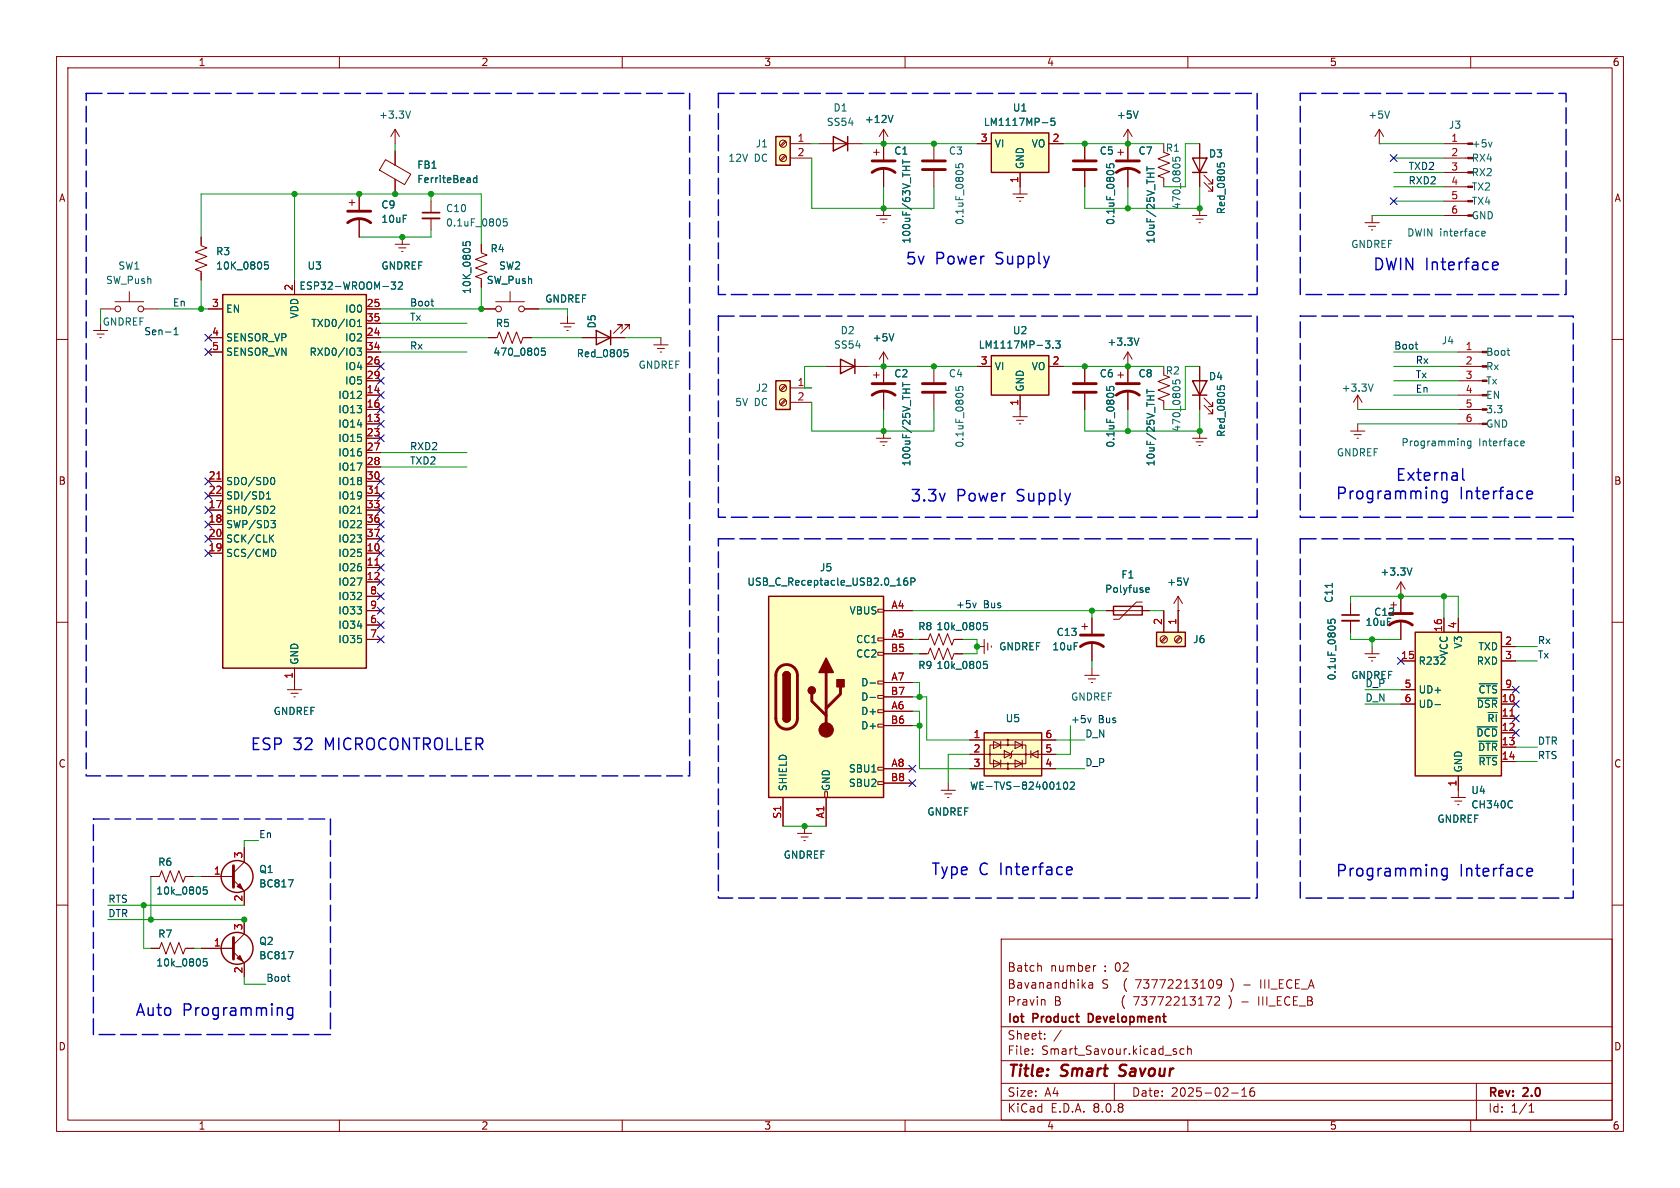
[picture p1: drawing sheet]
<svg xmlns="http://www.w3.org/2000/svg" width="297mm" height="210mm" viewBox="0 0 297 210" stroke-linecap="round" stroke-linejoin="round" font-family="sans-serif">
<g fill="none" stroke="#840000" stroke-width=".18">
<path d="M10 10h277v190h-277zM12 12h273v186h-273zM60 10v2M110 10v2M160 10v2M210 10v2M260 10v2M10 60h2M154.4 66.3h1M154.9 65.8v1M156.2 64.8v2.8M156.2 69.1v3.3"/>
<path d="M191.8 64.8v2.8M191.8 69.6v2.8M197.6 66.3h1M198.1 65.8v1M199.4 64.8v2.8M199.4 69.1v3.3M240 69.9l-.7 1.2M240 69.9v2.5M240 69.9l.8 1.2M285 60h2M10 110h2M162.6 113h1.5l.4-1 .7 2 .8-2 .8 2 .7-2 .8 2 .4-1h1.5"/>
<path d="M285 110h2M141 147.3h2.5M141.6 148h1.3M142.1 148.6h.3M142.2 146.1v1.2M10 160h2M177 166h108v32h-108zM183.9 170.7l.2 .2v.8M184.3 176.7h.2l.2 .2v.8M192.5 173.8h.6l.1 .9M193.2 174.1h-.5a.29 .29 0 0 0-.2 .3 .29 .29 0 0 0 .2 .3l.5-.1M193.7 170.7l-.2 .1"/>
<path d="M198.7 176.1a1.74 1.74 0 0 0 .1 2.2M200.4 176.2h1l-.7 1.5M214.5 173.5v.9M215 176.2l.5 .1 .1 .3-.9 1.1h.9M216 173.8l-.3 .3h-.3l-.3-.3 .1-.5 .5-.1 .2 .1a.99 .99 0 0 1-.4 1.4h-.3M217.2 176a1.72 1.72 0 0 1 0 2.3M219.5 177.1h1.2M222.5 176.2v1.5M222.9 173.2v1.5M223.2 176.2v1.5M285 160h2M60 198v2"/>
<path d="M110 198v2M160 198v2M177 194.5h108M177 191.5h108M177 187.5h108M177 181.5h108M182.5 186.3v.1M182.5 185.5v.1M184.7 183.6v.1M184.7 182.8v.1M187.6 182.1l-1.3 2M197 191.5v3"/>
<path d="M207.8 185.9l.2 .2-.2 .3M207.8 185.4l.2 .1M209.3 185.5l-.4-.1-.3 .3v.4l.1 .2h.6M210 184.9v1.5M210 185.5l.2-.1 .3 .1 .1 .9M210 198v2M217.7 193.2h1.2M219.5 193.8h.9M219.5 192.7l.5-.4v1.5M221.7 192.3a.59 .59 0 0 0-.7 .6v.6l.1 .2 .4 .1 .2-.1 .1-.5-.1-.3h-.5l-.2 .3M260 198v2M261 191.5v6.5"/>
<path d="M270.3 196.6h.9M270.3 195.5l.4-.4v1.5"/>
</g>
<path d="M197.8 190.1l.3 .1M198.1 188.4l-.1 .4v.2" fill="none" stroke="#840000" stroke-width=".4"/>
<path d="M192.8 179.2h-.4v1.5h.4" fill="none" stroke="#840000" stroke-width=".3"/>
<path d="M154.2 69.9a3.3 3.3 0 0 1 4 0M154.2 67.8h4M189.7 67.8h4.1M189.7 69.3h4.1M197.4 69.9a3.3 3.3 0 0 1 4 0M197.4 67.8h4" fill="none" stroke="#840000" stroke-width=".51"/>
<path d="M159.6 68.8h1.3M159.6 67.6v.7M159.6 68h1.3M160.2 68.8v.7M195.7 68.4v.6h.6l-.2-.1 .1-.5 .2-.1 .4 .1 .1 .2-.1 .4M202.8 68.8v.8M202.8 69.2h1.2M242.8 67.9l-.5 1.3M174.5 110.1h-.6l-.1 .6 .2-.2 .4 .1 .2 .2-.1 .4-.2 .1-.5-.1" fill="none" stroke="#006464" stroke-width=".18"/>
<path d="M204.5 111.8h5v2.5h-5z" fill="#ffffc2"/>
<path d="M210.8 27.9h2.6l-1.3 2.6zM210.8 30.5h2.6M204.5 111.8h5v2.5h-5z" fill="none" stroke="#840000" stroke-width=".25"/>
<g fill="none" stroke="#840000" stroke-width=".18">
<path d="M212.1 25.4v7.6M212.9 32.3l1.5 1.5v-.8v.8h-.8M212.9 31l1.5 1.5v-.7v.7h-.8M257.8 74.9h4.2M257.8 72.4h4.2M257.8 69.9h4.2M257.8 67.3h4.2M257.8 64.8h4.2M257.8 62.2h4.2M162.6 115.6h1.5l.4-1 .7 2 .8-2 .8 2 .7-2 .8 2 .4-1h1.5M205.7 108v3.8M206.1 112.5l-.9 .9"/>
<path d="M206.2 112.7l-.8 .8M208.3 108v3.8M208.6 112.5l-.8 .9M208.8 112.7l-.9 .8"/>
<circle cx="205.7" cy="113" r=".63"/>
<circle cx="208.3" cy="113" r=".63"/>
</g>
<g fill="#840000" stroke="#840000" stroke-width=".18">
<path d="M262 74.8h.9v.3h-.9z"/>
<path d="M262 72.3h.9v.2h-.9z"/>
<path d="M262 69.7h.9v.3h-.9z"/>
<path d="M262 67.2h.9v.2h-.9z"/>
<path d="M262 64.6h.9v.3h-.9z"/>
<path d="M262 62.1h.9v.3h-.9z"/>
</g>
<path d="M215.2 28.9v.6M215.7 29.3v-.3l.2-.2 .5 .1 .1 .4M258.7 78l.2 .1v.7M260 78v1l-.2 .2h-.3M260 78h-.3l-.3 .2 .2 .6h.4M266.4 62h.5M266.8 62.8h.1M268.9 78.4l.6-.1-.1-.3h-.4l-.1 .1v.7h.5M174.5 116.9h-.6l-.1 .6 .2-.1 .4 .1 .2 .1-.1 .5-.2 .1-.5-.1" fill="none" stroke="#006464" stroke-width=".18"/>
<path d="M175.3 62.9h10.1v7h-10.1z" fill="#ffffc2"/>
<path d="M175.3 62.9h10.1v7h-10.1zM210.8 67.3h2.6l-1.3 2.6zM210.8 69.9h2.6" fill="none" stroke="#840000" stroke-width=".25"/>
<g fill="none" stroke="#840000" stroke-width=".18">
<path d="M199.4 25.4h.1M199.4 22.9l-.8 1.2M199.4 22.9v2.5M199.4 22.9l.8 1.2M210.8 38.1h2.6M211.5 38.7h1.2M212 39.4h.2M212.1 36.8v1.3M172.7 64.8h2.6M180.3 69.9v2.5M185.4 64.8h2.6M210.8 77.5h2.6"/>
<path d="M211.5 78.1h1.2M212 78.7h.2M212.1 64.8v7.6M212.1 76.2v1.3M212.9 71.6l1.5 1.6v-.8v.8h-.8M212.9 70.4l1.5 1.5v-.8v.8h-.8"/>
</g>
<path d="M201.2 19.6l-.4 1.3M184.8 60.3h.8l-.4 .5M185.5 60.9v.5M186.1 61.4v.1M186.6 60.3h.8l-.4 .5 .4 .1v.5l-.2 .1-.6-.1M215.2 68.2v.6M215.7 68.7v-.3l.2-.2h.5l.1 .5" fill="none" stroke="#006464" stroke-width=".18"/>
<path d="M250.2 111.8h15.2v25.4h-15.2z" fill="#ffffc2"/>
<path d="M148.6 63.5l2.5 1.3-2.5 1.2zM151.1 63.5v2.5M250.2 111.8h15.2v25.4h-15.2z" fill="none" stroke="#840000" stroke-width=".25"/>
<g fill="none" stroke="#840000" stroke-width=".18">
<path d="M146 64.8h7.7M156.2 64.8h.1M156.2 62.2l-.8 1.3M156.2 62.2v2.6M156.2 62.2l.8 1.3M247.6 116.8h2.6M255.3 109.2v2.6M257.8 109.2v2.6M265.4 116.8h2.6M265.4 114.3h2.6M247.6 124.5h2.6M247.6 121.9h2.6"/>
<path d="M257.8 137.2v2.5M265.4 124.5h2.6M265.4 127h2.6M265.4 129.5h2.6M265.4 132.1h2.6M265.4 134.6h2.6M265.4 121.9h2.6"/>
</g>
<path d="M158 59l-.4 1.3M253.7 124.6h1M261.1 128.5h3.6M261.2 123.4h3.5M261.4 131h3.3M261.5 133.6h3.2M261.5 120.9h3.2M267.3 141.6l.1 .1M267.4 142.7l-.1 .1" fill="none" stroke="#006464" stroke-width=".18"/>
<path d="M266.9 126.6h.8" fill="none" stroke="#a90000" stroke-width=".18"/>
<path d="M137.2 67.3h2.5v5.1h-2.5z" fill="#ffffc2"/>
<path d="M147.3 24.1l2.6 1.3-2.6 1.3zM149.9 24.1v2.6M137.2 67.3h2.5v5.1h-2.5z" fill="none" stroke="#840000" stroke-width=".25"/>
<g fill="none" stroke="#840000" stroke-width=".18">
<path d="M144.8 25.4h7.6M165.1 25.4v2.8M165.1 30.2v2.8M179.1 34.3h2.5M179.7 34.9h1.3M180.2 35.6h.3M180.3 33v1.3M138.8 70.6l-.9 .9M138.8 68.1l-.9 .8M139 70.8l-.9 .8M139 68.2l-.9 .9M139.7 68.6h3.8"/>
<path d="M139.7 71.1h3.8M257.8 139.7v1.3M256.5 141h2.6M257.2 141.6h1.2M257.7 142.2h.2"/>
<circle cx="138.4" cy="71.1" r=".63"/>
<circle cx="138.4" cy="68.6" r=".63"/>
</g>
<path d="M163.1 30h4M163.1 28.4h4" fill="none" stroke="#840000" stroke-width=".51"/>
<path d="M169 29v.6l.6 .1-.1-.2v-.4l.2-.2 .4 .1 .2 .2-.2 .5" fill="none" stroke="#006464" stroke-width=".18"/>
<path d="M137.2 24.1h2.5v5.1h-2.5z" fill="#ffffc2"/>
<path d="M137.2 24.1h2.5v5.1h-2.5z" fill="none" stroke="#840000" stroke-width=".25"/>
<g fill="none" stroke="#840000" stroke-width=".18">
<path d="M138.8 27.4l-.9 .9M138.8 24.9l-.9 .8M139 27.6l-.9 .8M139 25.1l-.9 .8M139.7 25.4h3.8M139.7 27.9h3.8M154.4 26.9h1M154.9 26.4v1M154.9 38.1h2.6M155.6 38.7h1.2M156.1 39.4h.2M156.2 22.9v5.3"/>
<path d="M156.2 29.7v3.3M156.2 36.8v1.3M156.2 22.9l-.8 1.2M156.2 22.9l.8 1.2M205.7 26.9l1.1 .4-2.1 .8 2.1 .7-2.1 .8 2.1 .8-2.1 .7 1 .4v1.5"/>
<circle cx="138.4" cy="27.9" r=".63"/>
<circle cx="138.4" cy="25.4" r=".63"/>
</g>
<path d="M154.2 30.5a3.3 3.3 0 0 1 4 0M154.2 28.4h4" fill="none" stroke="#840000" stroke-width=".51"/>
<path d="M157.9 20.4l-.5 1.3M159.6 29.4h1.3M159.6 28.3v.7M159.6 28.6h1.3M160.2 29.4v.7M207.3 27.8v.6l.6 .1-.1-.2 .1-.4 .2-.1h.4l.1 .2-.1 .5" fill="none" stroke="#006464" stroke-width=".18"/>
<path d="M174 129.5h10.1v7.7h-10.1z" fill="#ffffc2"/>
<g fill="none" stroke="#840000" stroke-width=".18">
<path d="M171.4 135.9h15.3M171.4 130.8h15.3M171.4 133.4h3.6M175 131.7h6.4v3.3h-6.4zM175.6 134.4l1.3 .6-1.3 .6zM175.6 131.1l1.3 .6-1.3 .6zM176.9 131.1v1.2M176.9 134.4v1.2M177.5 132.7l1.3 .7-1.3 .6zM178.2 130.8v.9M178.2 135v.8M178.6 134h.1"/>
<path d="M179.1 132.7l-.3 .3v.7l-.2 .3M179.5 134.4l1.2 .6-1.2 .6zM179.5 131.1l1.2 .6-1.2 .6zM180.7 131.1v1.2M180.7 134.4v1.2M181.4 133.4h5.3M182.2 133.4l1.3-.7v1.3zM182.2 132.7v1.3"/>
<circle cx="175" cy="133.4" r=".13"/>
<circle cx="178.2" cy="130.8" r=".13"/>
<circle cx="178.2" cy="135" r=".13"/>
<circle cx="178.2" cy="135.9" r=".13"/>
<circle cx="178.2" cy="131.7" r=".13"/>
<circle cx="181.4" cy="133.4" r=".13"/>
</g>
<path d="M175 133.4h6.4z" fill="#840000" stroke="#840000" stroke-width=".18"/>
<path d="M174 129.5h10.1v7.7h-10.1z" fill="none" stroke="#840000" stroke-width=".25"/>
<path d="M186.8 139.5h.7M188.1 138.4l.2-.2a.68 .68 0 0 1 .5 .7 .68 .68 0 0 1-.5 .6l-.2-.1-.1-.4zM189.2 138.4l.5-.2 .2 .4-.7 .9h.7" fill="none" stroke="#006464" stroke-width=".18"/>
<path d="M175.3 23.5h10.1v7h-10.1z" fill="#ffffc2"/>
<path d="M175.3 23.5h10.1v7h-10.1zM196.8 107.2h5.1v1.5h-5.1z" fill="none" stroke="#840000" stroke-width=".25"/>
<g fill="none" stroke="#840000" stroke-width=".18">
<path d="M172.7 25.4h2.6M180.3 30.5v2.5M185.4 25.4h2.6M191.8 25.4v2.8M191.8 30.2v2.8M197.6 26.9h1M198.1 26.4v1M199.4 25.4v2.8M199.4 29.7v3.3M241.3 39.4h2.5M242.6 38.1v1.3M243.8 25.4h.1"/>
<path d="M243.8 22.9l-.7 1.2M243.8 22.9v2.5M243.8 22.9l.8 1.2M255.3 25.4h4.2M255.3 38.1h4.2M255.3 35.6h4.2M255.3 33h4.2M255.3 30.5h4.2M255.3 27.9h4.2M241.9 40h1.3M242.4 40.6h.3M154.9 77.5h2.6"/>
<path d="M155.6 78.1h1.2M156.1 78.7h.2M156.2 76.2v1.3M165.1 64.8v2.8M165.1 69.6v2.8M179.1 73.7h2.5M179.7 74.3h1.3M180.2 74.9h.3M180.3 72.4v1.3M199.4 62.2v2.6M199.4 62.2l-.8 1.3M199.4 62.2l.8 1.3"/>
<path d="M205.7 66.3l1.1 .4-2.1 .7 2.1 .8-2.1 .8 2.1 .7-2.1 .8 1 .4v1.5M238.8 76.2h2.5M239.4 76.8h1.3M239.9 77.5h.3M240 74.9v1.3M172.7 114.3h1.3M174 113v2.6M174.6 113.7v1.2M175.3 114.2v.2M191.3 110.7h1M191.8 110.2v1.1M191.8 119.4h2.5"/>
<path d="M193 109.2v2.8M193 113.5v3.3M193 118.1v1.3M195.6 108h7.6M201.9 106.4h-1l-3 3.1h-1.1M208.3 108h.1M208.3 105.4l-.8 1.3M208.3 105.4v2.6M208.3 105.4l.7 1.3M166.4 139.7h2.5M167.6 138.4v1.3M192.4 120h1.3"/>
<path d="M192.9 120.7h.3M167 140.3h1.3M167.5 141h.3"/>
</g>
<g fill="none" stroke="#006464" stroke-width=".18">
<path d="M245.7 19.6l-.5 1.3M184.3 21.7h.9M186.4 20.9h-.6v.6l.2-.1h.4l.1 .2-.1 .4-.1 .2-.5-.2M195.7 29v.6l.6 .1-.2-.2 .1-.4 .2-.2 .4 .1 .1 .2-.1 .5M202.8 29.5v.7M202.8 29.8h1.2M263.8 25.1l-.3 .9M201.3 59.8l-.4 1.2M262 41.3l.6-.1-.1-.3h-.4l-.1 .2v.6h.5M169 68.4v.6h.6l-.1-.1v-.5l.2-.1 .4 .1 .2 .2-.2 .4M207.3 67.2v.6l.6 .1-.1-.2 .1-.4 .2-.1h.4l.1 .2-.1 .5M202.6 104.5l.1 .2h.4"/>
<path d="M202.6 104.1l.1-.2h.3l.2 .2v.1l-.6 .1M210.1 102.2l-.4 1.2"/>
</g>
<path d="M189.7 30h4.1M189.7 28.4h4.1M197.4 30.5a3.3 3.3 0 0 1 4 0M197.4 28.4h4M163.1 69.3h4M163.1 67.8h4M191 114.3a3.3 3.3 0 0 1 4.1 0M191 112.3h4.1" fill="none" stroke="#840000" stroke-width=".51"/>
<g fill="#840000" stroke="#840000" stroke-width=".18">
<path d="M259.5 38h.8v.2h-.8z"/>
<path d="M259.5 35.4h.8v.3h-.8z"/>
<path d="M259.5 32.9h.8v.2h-.8z"/>
<path d="M259.5 30.4h.8v.2h-.8z"/>
<path d="M259.5 27.8h.8v.3h-.8z"/>
<path d="M259.5 25.3h.8v.2h-.8z"/>
</g>
<path d="M135.9 105.4h20.3v35.6h-20.3z" fill="#ffffc2"/>
<g fill="none" stroke="#840000" stroke-width=".18">
<path d="M17.8 54.6h2.5M20.3 53.3h5.1M22.9 51.6v1.7M25.4 54.6h2.5M85.1 54.6h2.5M86.4 59.7h1.5l.4-1 .7 2 .8-2 .8 2 .7-2 .8 2 .4-1h1.5M87.6 53.3h5.1M90.2 51.6v1.7M92.7 54.6h2.5M99.1 57.2h2.5M99.7 57.8h1.3M100.2 58.4h.3"/>
<path d="M100.3 55.9v1.3M102.9 59.7h7.6M110 58.2v-.8h-.8h.8l-1.5 1.5M111.3 58.2v-.8h-.8h.8l-1.6 1.5M116.8 59.7v1.3M115.6 61h2.5M116.2 61.6h1.3M116.7 62.2h.3M155.2 115.3h1v.5h-1zM155.2 112.8h1v.5h-1zM155.2 107.7h1v.5h-1zM156.2 108h5.1"/>
<path d="M156.2 113h5.1M156.2 115.6h5.1M238.8 106.7v2M238.8 109.7v2.1M241.3 115.6h2.5M241.9 116.2h1.3M242.4 116.8h.3M242.6 114.3v1.3M245.9 106.9h1M246.4 106.4v1M247.6 102.9l-.7 1.2M247.6 102.9v5.3"/>
<path d="M247.6 109.7v3.3M247.6 102.9l.8 1.2M145.8 140h.5v1h-.5zM155.2 138.2h1v.5h-1zM155.2 135.6h1v.5h-1zM155.2 128h1v.5h-1zM155.2 125.5h1v.5h-1zM155.2 122.9h1v.5h-1zM155.2 120.4h1v.5h-1zM156.2 125.7h5.1M156.2 120.7h5.1M156.2 135.9h5.1"/>
<path d="M156.2 128.3h5.1M156.2 123.2h5.1M156.2 138.4h5.1M26.7 154.9h1.5l.4-1 .7 2.1 .8-2.1 .8 2.1 .7-2.1 .8 2.1 .4-1.1h1.5M35.6 154.9h5.7M41.3 155.6l1.9 1.9v2.5M43.2 149.9v2.5l-1.9 1.9M138.4 141v5.1M146 141v5.1M26.7 167.6h1.5l.4-1 .7 2.1 .8-2.1 .8 2.1 .7-2.1 .8 2.1 .4-1.1h1.5M35.6 167.6h5.7M41.3 168.3l1.9 1.9v2.5"/>
<path d="M43.2 162.6v2.5l-1.9 1.9"/>
<circle cx="20.8" cy="54.6" r=".51"/>
<circle cx="24.9" cy="54.6" r=".51"/>
<circle cx="88.1" cy="54.6" r=".51"/>
<circle cx="92.2" cy="54.6" r=".51"/>
</g>
<g fill="none" stroke="#840000" stroke-width=".25">
<path d="M105.4 58.4l2.5 1.3-2.5 1.3zM107.9 58.4v2.6M135.9 105.4h20.3v35.6h-20.3zM138.4 119.4a.64 .64 0 0 1 .7-.7 .64 .64 0 0 1 .6 .7M138.4 127a.64 .64 0 0 0 .7 .6 .64 .64 0 0 0 .6-.6"/>
<circle cx="41.9" cy="154.9" r="2.82"/>
<circle cx="41.9" cy="167.6" r="2.82"/>
</g>
<path d="M137.7 118a1.9 1.9 0 0 1 2.1-.4 1.9 1.9 0 0 1 1.2 1.8v7.6a1.91 1.91 0 0 1-1.9 1.9 1.91 1.91 0 0 1-1.9-1.9v-7.8l.1-.6zM146 118.9v10.1M245.6 110.5a3.3 3.3 0 0 1 4.1 0M245.6 108.5h4.1M143.5 122.7v1.3l2.5 2.5M148.6 121.4v1.3l-2.6 2.5M41.3 153v3.8M41.3 165.7v3.8" fill="none" stroke="#840000" stroke-width=".51"/>
<g fill="#840000" stroke="#840000" stroke-width=".25">
<path d="M138.4 127h1.3a.64 .64 0 0 1-.6 .6 .64 .64 0 0 1-.7-.6z"/>
<path d="M138.4 119.4h1.3v7.6h-1.3z"/>
<path d="M138.6 118.9a.64 .64 0 0 1 .7-.1 .64 .64 0 0 1 .4 .6h-1.3z"/>
<path d="M146 116.3l1.3 2.6h-2.5z"/>
<path d="M148 120.1h1.2v1.3h-1.2z"/>
<circle cx="143.5" cy="122" r=".63"/>
</g>
<g fill="#840000" stroke="#840000" stroke-width=".18">
<path d="M41.9 156.7l.5-.5 .5 1z"/>
<path d="M41.9 169.4l.5-.5 .5 1z"/>
<circle cx="146" cy="129" r="1.27"/>
</g>
<g fill="none" stroke="#006464" stroke-width=".18">
<path d="M96.4 61.5h-.6l-.1 .6 .2-.1 .4 .1 .1 .2v.4l-.2 .1-.5-.1M110.4 61.8h.6M110.5 62.3h.3l.2 .2v.4l-.5 .2M160.4 102.2h-.4a.86 .86 0 0 0 0 1.2l.4-.1 .1-.4-.3-.2h-.2l-.2 .2M161 102.8h.6l.2-.2-.1-.3-.7-.1v1.2M234.8 109.5v.6l.6 .1-.1-.2v-.4l.2-.1h.4l.1 .2-.1 .5M235.5 103.1v.7M249.6 100.4l-.4 1.3M153.8 120.7h1M153.8 123.3h1M36.6 156.8h-.6l-.1 .6 .2-.1h.4l.1 .2v.4l-.2 .2-.5-.2M51 155.5h.8l-.5 1.3"/>
<path d="M36.6 169.5h-.6l-.1 .6 .2-.1h.4l.1 .2v.4l-.2 .2-.5-.2M51 168.2h.8l-.5 1.3"/>
</g>
<path d="M237.2 109.7h3.1" fill="none" stroke="#840000" stroke-width=".33"/>
<path d="M237.2 108.7h3.1" fill="none" stroke="#840000" stroke-width=".3"/>
<path d="M39.4 52.1h25.4v66h-25.4z" fill="#ffffc2"/>
<path d="M39.4 52.1h25.4v66h-25.4z" fill="none" stroke="#840000" stroke-width=".25"/>
<g fill="none" stroke="#840000" stroke-width=".18">
<path d="M61.7 35.8h1M62.2 35.3v1M63.5 34.3v2.8M63.5 38.6v3.3M68.1 28.2l4.5 2.6-1.1 1.8-4.4-2.5zM69.8 22.9l-.7 1.2M69.8 22.9v2.5M69.8 26.7v2.5M69.8 31.7v2.6M69.8 22.9l.8 1.2M76.2 35.6v2M76.2 38.6v2"/>
<path d="M156.2 25.4v2.8M156.2 29.7v3.3M172.7 25.4h2.6M180.3 30.5v2.5M185.4 25.4h2.6M191.8 25.4v2.8M191.8 30.2v2.8M199.4 25.4h.1M199.4 25.4v2.8M199.4 29.7v3.3M212.1 25.4v2.5M212.1 30.5v2.5"/>
<path d="M16.5 58.4h2.5M17.1 59.1h1.3M17.7 59.7h.2M17.8 57.2v1.2M35.6 41.9v1.5l1 .4-2.1 .8 2.1 .7-2.1 .8 2.1 .8-2.1 .7 1.1 .4v1.5M36.8 59.7h2.6M36.8 54.6h2.6M52.1 49.5v2.6M64.8 59.7h2.5M64.8 54.6h2.5M64.8 57.2h2.5M69.8 43.2h2.6"/>
<path d="M70.5 43.8h1.3M71 44.5h.2M71.1 41.9v1.3M85.1 43.2v1.5l1 .4-2 .7 2 .8-2 .8 2 .7-2 .8 1 .4v1.5M85.1 54.6h2.5M86.4 59.7h1.2M92.7 59.7h1.3M92.7 54.6h2.5M102.9 59.7h2.5M107.9 59.7h2.6M36.8 62.2h2.6M64.8 74.9h2.5"/>
<path d="M64.8 69.9h2.5M64.8 72.4h2.5M64.8 77.5h2.5M64.8 64.8h2.5M64.8 67.3h2.5M64.8 62.2h2.5M156.2 64.8h.1M156.2 64.8v2.8M156.2 69.1v3.3M172.7 64.8h2.6M180.3 69.9v2.5M185.4 64.8h2.6"/>
<path d="M191.8 64.8v2.8M191.8 69.6v2.8M199.4 64.8v2.8M199.4 69.1v3.3M212.1 64.8v2.5M212.1 69.9v2.5M36.8 97.8h2.6M36.8 90.2h2.6M36.8 92.7h2.6M36.8 95.3h2.6M36.8 85.1h2.6M36.8 87.6h2.6"/>
<path d="M64.8 97.8h2.5M64.8 90.2h2.5M64.8 92.7h2.5M64.8 95.3h2.5M64.8 85.1h2.5M64.8 87.6h2.5M64.8 80h2.5M64.8 82.6h2.5M52.1 118.1v3.8M64.8 100.3h2.5M64.8 102.9h2.5M64.8 110.5h2.5"/>
<path d="M64.8 113h2.5M64.8 105.4h2.5M64.8 108h2.5M156.2 113h5.1M156.2 108h5.1M156.2 115.6h5.1M162.6 113h1.2M162.6 115.6h1.2M168.9 113h1.3M168.9 115.6h1.3M193 109.2v2.8M193 113.5v3.3"/>
<path d="M195.6 108h1.2M201.9 108h1.3M205.7 108v3.8M208.3 108h.1M208.3 108v3.8M238.8 106.7v2M238.8 109.7v2.1M247.6 116.8h2.6M247.6 105.4v2.8M247.6 109.7v3.3M255.3 109.2v2.6M257.8 109.2v2.6"/>
<path d="M265.4 116.8h2.6M265.4 114.3h2.6M50.8 121.9h2.5M51.4 122.6h1.3M51.9 123.2h.3M156.2 123.2h5.1M156.2 125.7h5.1M156.2 120.7h5.1M156.2 135.9h5.1M156.2 128.3h5.1M156.2 138.4h5.1M171.4 135.9h2.6"/>
<path d="M171.4 130.8h2.6M171.4 133.4h2.6M184.1 135.9h2.6M184.1 130.8h2.6M184.1 133.4h2.6M247.6 121.9h2.6M247.6 124.5h2.6M257.8 137.2v2.5M265.4 121.9h2.6M265.4 124.5h2.6M265.4 127h2.6M265.4 129.5h2.6"/>
<path d="M265.4 132.1h2.6M265.4 134.6h2.6M26.7 154.9h1.2M33 154.9h1.3M35.6 154.9h5.7M43.2 149.9v2.5M43.2 157.5v2.5M138.4 141v5.1M146 141v5.1M26.7 167.6h1.2M33 167.6h1.3M35.6 167.6h5.7"/>
<path d="M43.2 162.6v2.5M43.2 170.2v2.5"/>
</g>
<path d="M38.3 84.7h.8M66.3 99.9h.7M66.3 87.2h.7M266.9 126.6h.8" fill="none" stroke="#a90000" stroke-width=".18"/>
<g fill="none" stroke="#006464" stroke-width=".18">
<path d="M72.6 19.6l-.5 1.3M201.2 19.6l-.4 1.3M84.3 31v1.3M84.3 31.5l-.4-.1-.2 .3 .1 .5h.5M89.6 38.7h-.6v.6l.1-.1h.5l.1 .2-.1 .4-.2 .2-.4-.2M157.9 20.4l-.5 1.3M159.6 29.4h1.3M159.6 28.3v.7M159.6 28.6h1.3M160.2 29.4v.7M184.3 21.7h.9M186.4 20.9h-.6v.6l.2-.1h.4l.1 .2-.1 .4-.1 .2-.5-.2"/>
<path d="M195.7 29v.6l.6 .1-.2-.2 .1-.4 .2-.2 .4 .1 .1 .2-.1 .5M202.8 29.5v.7M202.8 29.8h1.2M215.2 28.9v.6M215.7 29.3v-.3l.2-.2 .5 .1 .1 .4M47.4 46.3h-.6l-.1 .6 .2-.1h.4l.2 .2-.1 .4-.2 .2-.5-.2M63.2 57.7h.7M63.2 56.8l.4-.3v1.2M69.2 49.9h.7l-.4 .4 .4 .2v.5l-.2 .1-.5-.1M70.4 50l.5-.1 .2 .3-.7 .9h.7M81.9 42.8v.6h.6l-.2-.1 .1-.5 .2-.1 .4 .1 .1 .1-.1 .5M158 59l-.4 1.3"/>
<path d="M201.3 59.8l-.4 1.2M63.1 61.5h.8l-.4 .5 .4 .1v.6l-.2 .1-.5-.1M96.4 61.5h-.6l-.1 .6 .2-.1 .4 .1 .1 .2v.4l-.2 .1-.5-.1M110.4 61.8h.6M110.5 62.3h.3l.2 .2v.4l-.5 .2M159.6 67.6v.7M159.6 68.8h1.3M159.6 68h1.3M160.2 68.8v.7M184.8 60.3h.8l-.4 .5M185.5 60.9v.5M186.1 61.4v.1"/>
<path d="M186.6 60.3h.8l-.4 .5 .4 .1v.5l-.2 .1-.6-.1M195.7 68.4v.6h.6l-.2-.1 .1-.5 .2-.1 .4 .1 .1 .2-.1 .4M202.8 68.8v.8M202.8 69.2h1.2M215.2 68.2v.6M215.7 68.7v-.3l.2-.2h.5l.1 .5M47.1 88.2h.7M47.1 87.3l.4-.4v1.3M47.8 95.1l.6 .7M47.9 92h.8l-.4 .5 .3 .1 .1 .4-.3 .3h-.3M48 89.5h.4l.2 .3-.8 .9h.8M48.1 84.4a.68 .68 0 0 1 .5 .6 .68 .68 0 0 1-.5 .7"/>
<path d="M48.4 94.6l-.7 .7M48.5 97.2l.2 .4-.2 .7M63.2 90.7h.7M160.4 102.2h-.4a.86 .86 0 0 0 0 1.2l.4-.1 .1-.4-.3-.2h-.2l-.2 .2M161 102.8h.6l.2-.2-.1-.3-.7-.1v1.2M174.5 116.9h-.6l-.1 .6 .2-.1 .4 .1 .2 .1-.1 .5-.2 .1-.5-.1M174.5 110.1h-.6l-.1 .6 .2-.2 .4 .1 .2 .2-.1 .4-.2 .1-.5-.1M202.6 104.5l.1 .2h.4M202.6 104.1l.1-.2h.3l.2 .2v.1l-.6 .1M210.1 102.2l-.4 1.2M234.8 109.5v.6l.6 .1-.1-.2v-.4l.2-.1h.4l.1 .2-.1 .5M235.5 103.1v.7"/>
<path d="M249.6 100.4l-.4 1.3M153.8 120.7h1M153.8 123.3h1M186.8 139.5h.7M188.1 138.4l.2-.2a.68 .68 0 0 1 .5 .7 .68 .68 0 0 1-.5 .6l-.2-.1-.1-.4zM189.2 138.4l.5-.2 .2 .4-.7 .9h.7M253.7 124.6h1M261.1 128.5h3.6M261.2 123.4h3.5M261.4 131h3.3M261.5 133.6h3.2M261.5 120.9h3.2"/>
<path d="M36.6 156.8h-.6l-.1 .6 .2-.1h.4l.1 .2v.4l-.2 .2-.5-.2M51 155.5h.8l-.5 1.3M267.3 141.6l.1 .1M267.4 142.7l-.1 .1M36.6 169.5h-.6l-.1 .6 .2-.1h.4l.1 .2v.4l-.2 .2-.5-.2M51 168.2h.8l-.5 1.3"/>
</g>
<path d="M74.7 38.6h3" fill="none" stroke="#840000" stroke-width=".33"/>
<path d="M74.7 37.6h3" fill="none" stroke="#840000" stroke-width=".3"/>
<path d="M61.5 39.4a3.3 3.3 0 0 1 4 0M61.5 37.3h4" fill="none" stroke="#840000" stroke-width=".51"/>
<path d="M30.8 59.2h.7M30.8 58.3l.3-.4v1.3M76.2 53.3h.5M76.5 54.1h.2M250.2 60.9h.5M250.5 61.7h.2M172.6 106.6l-.3 .8M192.9 126.9l-.3 .9M50.8 172.6h.5M51.1 173.5h.2" fill="none" stroke="#0f0f0f" stroke-width=".18"/>
<g fill="none" stroke="#0000c2" stroke-width=".25">
<path d="M264.5 46.3l.2 .1 .1 .4-.9 .2M264.7 47.6l-.2 .1M255.1 88.1l.1 .1 .6-.1M255.1 86.9l.1-.1 .6 .1M255.8 86.8v1.7a.55 .55 0 0 1-.7 .3M258.6 82.9v1.7l.3 .3M270.6 86.8l.2 .1 .1 .4-.9 .2M270.8 88.1l-.2 .1M255.1 154.8l.1 .1 .6-.1M255.1 153.6l.1-.1 .6 .1M255.8 153.5v1.6a.55 .55 0 0 1-.7 .4M270.6 153.5l.2 .1 .1 .4-.9 .2"/>
<path d="M270.8 154.8l-.2 .1M51.2 178.1l.5 .1M51.7 178.1v1.7l-.3 .4M51.7 179.4l-.5 .1"/>
</g>
<path d="M15.2 16.5h106.7v120.7h-106.7zM127 16.5h95.2v35.6h-95.2zM229.9 16.5h47v35.6h-47zM127 55.9h95.2v35.5h-95.2zM229.9 55.9h48.2v35.5h-48.2zM127 95.3h95.2v63.5h-95.2zM229.9 95.3h48.2v63.5h-48.2zM16.5 144.8h41.9v38.1h-41.9z" fill="none" stroke="#0000c2" stroke-width=".25" stroke-dasharray="2.8 1"/>
<g fill="none" stroke="#009600" stroke-width=".18">
<path d="M52.1 34.3v15.2M69.8 25.4v1.3M76.2 34.3v1.3M143.5 25.4h1.3M143.5 27.9v8.9h21.6v-3.8M152.4 25.4h20.3M156.2 33v3.8M188 25.4h17.7M191.8 33v3.8h20.3v-3.8M199.4 33v3.8M212.1 25.4h-2.6v7.6h-3.8M242.6 38.1h12.7"/>
<path d="M243.8 25.4h11.5M246.4 33h8.9M246.4 30.5h8.9M246.4 35.6h8.9M246.4 27.9h8.9M17.8 54.6v2.6M27.9 54.6h8.9M35.6 41.9v-7.6h49.5v8.9M35.6 49.5v5.1M67.3 59.7h19.1M67.3 57.2h15.2M76.2 40.6v1.3h-12.7"/>
<path d="M85.1 50.8v3.8h-17.8M94 59.7h8.9M95.2 54.6h5.1v1.3M110.5 59.7h6.3M67.3 62.2h15.2M143.5 71.1v5.1h21.6v-3.8M146 64.8h-3.8v3.8h1.3M153.7 64.8h19M156.2 72.4v3.8M188 64.8h17.7M191.8 72.4v3.8h20.3v-3.8M199.4 72.4v3.8"/>
<path d="M212.1 64.8h-2.6v7.6h-3.8M240 72.4h17.8M240 74.9h17.8M246.4 69.9h11.4M246.4 62.2h11.4M246.4 64.8h11.4M246.4 67.3h11.4M67.3 80h15.2M67.3 82.6h15.2M161.3 113h1.3M161.3 108h34.3M161.3 115.6h1.3"/>
<path d="M170.2 113h2.5v2.6h-2.5M193 108v1.2M193 116.8v1.3M203.2 108h2.5M238.8 106.7v-1.3h19v3.8M238.8 111.8v1.2h8.8M242.6 113v1.3M255.3 105.4v3.8M268 116.8h3.8M268 114.3h3.8M161.3 123.2h2.5v7.6h7.6M161.3 120.7h1.3v2.5"/>
<path d="M161.3 125.7h1.3v10.2h8.8M161.3 128.3h1.3M171.4 133.4h-3.8v5M186.7 130.8h5.1M186.7 135.9h5.1M189.2 128.3v5.1h-2.5M241.3 124.5h6.3M241.3 121.9h6.3M268 134.6h3.8M268 132.1h3.8M26.7 154.9v7.7M34.3 154.9h1.3"/>
<path d="M45.7 148.6h-2.5v1.3M138.4 146.1h7.6M19 160h24.2M19 162.6h24.2v2.5M25.4 160v7.6h1.3M34.3 167.6h1.3M43.2 172.7v1.3h3.8"/>
</g>
<g fill="none" stroke="#000084" stroke-width=".18">
<path d="M245.8 27.3l1.2 1.2M245.8 35l1.2 1.2M247 27.3l-1.2 1.2M247 35l-1.2 1.2M36.2 59.1l1.2 1.2M37.4 59.1l-1.2 1.2M36.2 61.6l1.2 1.2M37.4 61.6l-1.2 1.2M66.7 76.9l1.2 1.2M66.7 74.3l1.2 1.2M66.7 69.2l1.2 1.3M66.7 66.7l1.2 1.2"/>
<path d="M66.7 64.2l1.2 1.2M66.7 71.8l1.2 1.2M67.9 76.9l-1.2 1.2M67.9 74.3l-1.2 1.2M67.9 69.2l-1.2 1.3M67.9 66.7l-1.2 1.2M67.9 64.2l-1.2 1.2M67.9 71.8l-1.2 1.2M36.2 92.1l1.2 1.2M36.2 87l1.2 1.2M36.2 94.6l1.2 1.3M36.2 97.2l1.2 1.2"/>
<path d="M36.2 84.5l1.2 1.2M36.2 89.6l1.2 1.2M37.4 92.1l-1.2 1.2M37.4 87l-1.2 1.2M37.4 97.2l-1.2 1.2M37.4 94.6l-1.2 1.3M37.4 84.5l-1.2 1.2M37.4 89.6l-1.2 1.2M66.7 97.2l1.2 1.2M66.7 94.6l1.2 1.3M66.7 99.7l1.2 1.2M66.7 89.6l1.2 1.2"/>
<path d="M66.7 84.5l1.2 1.2M66.7 87l1.2 1.2M66.7 92.1l1.2 1.2M67.9 97.2l-1.2 1.2M67.9 94.6l-1.2 1.3M67.9 99.7l-1.2 1.2M67.9 89.6l-1.2 1.2M67.9 84.5l-1.2 1.2M67.9 87l-1.2 1.2M67.9 92.1l-1.2 1.2M66.7 112.4l1.2 1.2M66.7 109.9l1.2 1.2"/>
<path d="M66.7 104.8l1.2 1.2M66.7 107.3l1.2 1.3M66.7 102.3l1.2 1.2M67.9 112.4l-1.2 1.2M67.9 109.9l-1.2 1.2M67.9 104.8l-1.2 1.2M67.9 107.3l-1.2 1.3M67.9 102.3l-1.2 1.2M247 116.2l1.3 1.2M248.3 116.2l-1.3 1.2M160.7 135.3l1.2 1.2M160.7 137.8l1.2 1.2"/>
<path d="M161.9 135.3l-1.2 1.2M161.9 137.8l-1.2 1.2M267.4 121.3l1.2 1.2M267.4 126.4l1.2 1.2M267.4 128.9l1.2 1.2M267.4 123.9l1.2 1.2M268.6 121.3l-1.2 1.2M268.6 126.4l-1.2 1.2M268.6 128.9l-1.2 1.2M268.6 123.9l-1.2 1.2"/>
</g>
<g fill="#009600" stroke="#009600" stroke-width=".18">
<circle cx="156.2" cy="36.8" r=".46"/>
<circle cx="191.8" cy="25.4" r=".46"/>
<circle cx="165.1" cy="25.4" r=".46"/>
<circle cx="156.2" cy="25.4" r=".46"/>
<circle cx="199.4" cy="25.4" r=".46"/>
<circle cx="156.2" cy="76.2" r=".46"/>
<circle cx="165.1" cy="64.8" r=".46"/>
<circle cx="156.2" cy="64.8" r=".46"/>
<circle cx="212.1" cy="76.2" r=".46"/>
<circle cx="193" cy="108" r=".46"/>
<circle cx="172.7" cy="114.3" r=".46"/>
<circle cx="199.4" cy="76.2" r=".46"/>
<circle cx="199.4" cy="36.8" r=".46"/>
<circle cx="212.1" cy="36.8" r=".46"/>
<circle cx="199.4" cy="64.8" r=".46"/>
<circle cx="191.8" cy="64.8" r=".46"/>
<circle cx="162.6" cy="128.3" r=".46"/>
<circle cx="162.6" cy="123.2" r=".46"/>
<circle cx="142.2" cy="146.1" r=".46"/>
<circle cx="242.6" cy="113" r=".46"/>
<circle cx="255.3" cy="105.4" r=".46"/>
<circle cx="247.6" cy="105.4" r=".46"/>
<circle cx="25.4" cy="160" r=".46"/>
<circle cx="26.7" cy="162.6" r=".46"/>
<circle cx="43.2" cy="162.6" r=".46"/>
<circle cx="35.6" cy="54.6" r=".46"/>
<circle cx="63.5" cy="34.3" r=".46"/>
<circle cx="52.1" cy="34.3" r=".46"/>
<circle cx="71.1" cy="41.9" r=".46"/>
<circle cx="69.8" cy="34.3" r=".46"/>
<circle cx="76.2" cy="34.3" r=".46"/>
<circle cx="85.1" cy="54.6" r=".46"/>
</g>
<g font-size="2.8" fill="#0000c2">
<text x="160" y="47.1">5v</text>
<text x="165.4" y="47.1">Power</text>
<text x="176.3" y="47.1">Supply</text>
<text x="242.6" y="48.1">DWIN Interface</text>
<text x="160.8" y="89">3.3v</text>
<text x="169.1" y="89">Power</text>
<text x="180" y="89">Supply</text>
<text x="236" y="88.6">Programming</text>
<text x="246.6" y="85.4">External</text>
<text x="258" y="88.6">Interface</text>
<text x="44.1" y="133">ESP</text>
<text x="51.8" y="133">32</text>
<text x="57.6" y="133">MICROCONTROLLER</text>
<text x="164.5" y="155.1">Type C Interface</text>
<text x="236" y="155.3">Programming</text>
<text x="258" y="155.3">Interface</text>
<text x="23.8" y="180">Auto</text>
<text x="32.3" y="180">Programming</text>
</g>
<g font-size="2.8" fill="#840000">
<text x="178" y="190.9">Title:</text>
<text x="187.7" y="190.9">Smart</text>
<text x="198.7" y="190.9">Savour</text>
</g>
<g font-size="2.1" fill="#840000">
<text x="178" y="172">Batch</text>
<text x="185.7" y="172">number</text>
<text x="195.2" y="172">: 02</text>
<text x="178" y="178">Pravin</text>
<text x="178" y="175">Bavanandhika</text>
<text x="186.3" y="178">B</text>
<text x="194.7" y="175">S</text>
<text x="198.8" y="175">(</text>
<text x="201.1" y="175">73772213109</text>
<text x="201.8" y="178">73772213172</text>
<text x="218.1" y="175">)</text>
<text x="220.4" y="175">-</text>
<text x="223.5" y="175">III_ECE_A</text>
<text x="224.3" y="178">III_ECE_B</text>
<text x="178" y="184">Sheet:</text>
<text x="178" y="181.2">Iot</text>
<text x="182.7" y="181.2">Product</text>
<text x="193.1" y="181.2">Development</text>
<text x="178" y="186.7">File:</text>
<text x="184.1" y="186.7">Smart_Savour.kicad_sch</text>
<text x="178" y="196.9">KiCad</text>
<text x="178" y="194.1">Size:</text>
<text x="184.7" y="194.1">A4</text>
<text x="185.7" y="196.9">E.D.A.</text>
<text x="193.3" y="196.9">8.0.8</text>
<text x="200" y="194.1">Date:</text>
<text x="207" y="194.1">2025-02-16</text>
<text x="263" y="194.3">Rev:</text>
<text x="263" y="196.9">Id:</text>
<text x="267.1" y="196.9">1/1</text>
<text x="269.4" y="194.3">2.0</text>
</g>
<g font-size="1.8" fill="#840000">
<text x="35" y="11.9">1</text>
<text x="85" y="11.9">2</text>
<text x="135" y="11.9">3</text>
<text x="185" y="11.9">4</text>
<text x="235" y="11.9">5</text>
<text x="285" y="11.9">6</text>
<text x="10.3" y="35.9">A</text>
<text x="285.3" y="35.9">A</text>
<text x="10.3" y="85.9">B</text>
<text x="285.3" y="85.9">B</text>
<text x="10.3" y="135.9">C</text>
<text x="285.3" y="135.9">C</text>
<text x="10.3" y="185.9">D</text>
<text x="285.3" y="185.9">D</text>
<text x="35" y="199.9">1</text>
<text x="85" y="199.9">2</text>
<text x="135" y="199.9">3</text>
<text x="185" y="199.9">4</text>
<text x="235" y="199.9">5</text>
<text x="285" y="199.9">6</text>
</g>
<g font-size="1.8" fill="#006464">
<text x="66.9" y="21.2">+3.3V</text>
<text x="146.1" y="22.5">SS54</text>
<text x="147.2" y="19.9">D1</text>
<text x="152.8" y="21.9">+12V</text>
<text x="173.8" y="22.5">LM1117MP-5</text>
<text x="179" y="19.9">U1</text>
<text x="197.4" y="21.2">+5V</text>
<text x="241.8" y="21.2">+5V</text>
<text x="256" y="23">J3</text>
<text x="128.7" y="28.8">12V</text>
<text x="133.3" y="28.8">DC</text>
<text x="133.5" y="26.3">J1</text>
<text x="158" y="27.5">C1</text>
<text x="167.6" y="27.5">C3</text>
<text x="175.8" y="26.3">VI</text>
<text x="181.2" y="30" transform="rotate(-90 181.2 30)">GND</text>
<text x="182.3" y="26.3">VO</text>
<text x="194.3" y="27.5">C5</text>
<text x="201.2" y="27.5">C7</text>
<text x="206" y="27">R1</text>
<text x="213.6" y="28">D3</text>
<text x="260.1" y="26.3">+5v</text>
<text x="260.1" y="28.8">RX4</text>
<text x="73.7" y="30">FB1</text>
<text x="73.7" y="32.6">FerriteBead</text>
<text x="260.1" y="31.3">RX2</text>
<text x="260.1" y="33.9">TX2</text>
<text x="67.3" y="37.1">C9</text>
<text x="67.3" y="39.6">10uF</text>
<text x="78.7" y="37.7">C10</text>
<text x="78.7" y="40.2">0.1uF_0805</text>
<text x="170.5" y="39.9" transform="rotate(-90 170.5 39.9)">0.1uF_0805</text>
<text x="197.2" y="39.9" transform="rotate(-90 197.2 39.9)">0.1uF_0805</text>
<text x="208.9" y="37.1" transform="rotate(-90 208.9 37.1)">470_0805</text>
<text x="216.8" y="38" transform="rotate(-90 216.8 38)">Red_0805</text>
<text x="260.1" y="36.4">TX4</text>
<text x="260.1" y="39">GND</text>
<text x="20.8" y="47.9">SW1</text>
<text x="38.1" y="45.3">R3</text>
<text x="38.1" y="47.9">10K_0805</text>
<text x="54.3" y="47.9">U3</text>
<text x="67.3" y="47.9">GNDREF</text>
<text x="86.6" y="44.8">R4</text>
<text x="88.1" y="47.9">SW2</text>
<text x="161.1" y="43.2" transform="rotate(-90 161.1 43.2)">100uF/63V_THT</text>
<text x="204.3" y="43.2" transform="rotate(-90 204.3 43.2)">10uF/25V_THT</text>
<text x="238.8" y="44">GNDREF</text>
<text x="248.7" y="42">DWIN interface</text>
<text x="18.6" y="50.4">SW_Push</text>
<text x="52.8" y="51.4">ESP32-WROOM-32</text>
<text x="83.4" y="52.1" transform="rotate(-90 83.4 52.1)">10K_0805</text>
<text x="86" y="50.4">SW_Push</text>
<text x="96.3" y="53.7">GNDREF</text>
<text x="18.1" y="57.8">GNDREF</text>
<text x="39.9" y="55.5">EN</text>
<text x="52.9" y="56.4" transform="rotate(-90 52.9 56.4)">VDD</text>
<text x="54.9" y="58">TXD0/IO1</text>
<text x="60.9" y="55.5">IO0</text>
<text x="87.6" y="58">R5</text>
<text x="105.5" y="58.2" transform="rotate(-90 105.5 58.2)">D5</text>
<text x="148.5" y="59.3">D2</text>
<text x="179" y="59.3">U2</text>
<text x="39.9" y="60.6">SENSOR_VP</text>
<text x="39.9" y="63.1">SENSOR_VN</text>
<text x="54.6" y="63.1">RXD0/IO3</text>
<text x="60.9" y="60.6">IO2</text>
<text x="60.9" y="65.6">IO4</text>
<text x="87.1" y="63.1">470_0805</text>
<text x="101.9" y="63.3">Red_0805</text>
<text x="112.8" y="65.4">GNDREF</text>
<text x="147.3" y="61.8">SS54</text>
<text x="154.2" y="60.6">+5V</text>
<text x="172.9" y="61.8">LM1117MP-3.3</text>
<text x="175.8" y="65.6">VI</text>
<text x="182.3" y="65.6">VO</text>
<text x="195.7" y="61.3">+3.3V</text>
<text x="254.8" y="61.1">J4</text>
<text x="262.6" y="63.1">Boot</text>
<text x="262.6" y="65.6">Rx</text>
<text x="59.7" y="70.7">IO12</text>
<text x="60.9" y="68.2">IO5</text>
<text x="129.9" y="72">5V</text>
<text x="133.3" y="72">DC</text>
<text x="133.5" y="69.4">J2</text>
<text x="158" y="66.9">C2</text>
<text x="167.6" y="66.9">C4</text>
<text x="181.2" y="69.3" transform="rotate(-90 181.2 69.3)">GND</text>
<text x="194.3" y="66.9">C6</text>
<text x="201.2" y="66.9">C8</text>
<text x="206" y="66.4">R2</text>
<text x="213.6" y="67.4">D4</text>
<text x="237.1" y="69.4">+3.3V</text>
<text x="262.6" y="68.2">Tx</text>
<text x="262.6" y="70.7">EN</text>
<text x="59.7" y="75.8">IO14</text>
<text x="59.7" y="73.3">IO13</text>
<text x="208.9" y="76.4" transform="rotate(-90 208.9 76.4)">470_0805</text>
<text x="216.8" y="77.3" transform="rotate(-90 216.8 77.3)">Red_0805</text>
<text x="262.6" y="73.3">3.3</text>
<text x="262.6" y="75.8">GND</text>
<text x="59.7" y="78.3">IO15</text>
<text x="59.7" y="80.9">IO16</text>
<text x="59.7" y="83.4">IO17</text>
<text x="161.1" y="82.5" transform="rotate(-90 161.1 82.5)">100uF/25V_THT</text>
<text x="170.5" y="79.2" transform="rotate(-90 170.5 79.2)">0.1uF_0805</text>
<text x="197.2" y="79.2" transform="rotate(-90 197.2 79.2)">0.1uF_0805</text>
<text x="204.3" y="82.5" transform="rotate(-90 204.3 82.5)">10uF/25V_THT</text>
<text x="236.2" y="80.9">GNDREF</text>
<text x="247.7" y="79.1">Programming</text>
<text x="261.4" y="79.1">Interface</text>
<text x="39.9" y="86">SDO/SD0</text>
<text x="39.9" y="88.5">SDI/SD1</text>
<text x="59.7" y="86">IO18</text>
<text x="59.7" y="88.5">IO19</text>
<text x="39.9" y="91">SHD/SD2</text>
<text x="39.9" y="93.6">SWP/SD3</text>
<text x="59.7" y="91">IO21</text>
<text x="59.7" y="93.6">IO22</text>
<text x="39.9" y="98.7">SCS/CMD</text>
<text x="39.9" y="96.1">SCK/CLK</text>
<text x="59.7" y="98.7">IO25</text>
<text x="59.7" y="101.2">IO26</text>
<text x="59.7" y="96.1">IO23</text>
<text x="144.9" y="101.2">J5</text>
<text x="243.9" y="102">+3.3V</text>
<text x="59.7" y="103.7">IO27</text>
<text x="59.7" y="106.3">IO32</text>
<text x="132" y="103.7">USB_C_Receptacle_USB2.0_16P</text>
<text x="195.3" y="105">Polyfuse</text>
<text x="198.1" y="102.5">F1</text>
<text x="206.2" y="103.7">+5V</text>
<text x="235.8" y="106.7" transform="rotate(-90 235.8 106.7)">C11</text>
<text x="59.7" y="111.4">IO34</text>
<text x="59.7" y="113.9">IO35</text>
<text x="59.7" y="108.8">IO33</text>
<text x="150.1" y="108.8">VBUS</text>
<text x="151.2" y="113.9">CC1</text>
<text x="162.2" y="111.6">R8</text>
<text x="165.5" y="111.6">10k_0805</text>
<text x="186.7" y="112.6">C13</text>
<text x="210.8" y="113.9">J6</text>
<text x="241.3" y="110.8">10uF</text>
<text x="242.8" y="109.1">C12</text>
<text x="52.9" y="117.6" transform="rotate(-90 52.9 117.6)">GND</text>
<text x="151.2" y="116.4">CC2</text>
<text x="162.2" y="118.5">R9</text>
<text x="165.5" y="118.5">10k_0805</text>
<text x="176.5" y="115.2">GNDREF</text>
<text x="185.9" y="115.2">10uF</text>
<text x="250.7" y="117.7">R232</text>
<text x="256.1" y="116.1" transform="rotate(-90 256.1 116.1)">VCC</text>
<text x="258.7" y="114.8" transform="rotate(-90 258.7 114.8)">V3</text>
<text x="261" y="117.7">RXD</text>
<text x="261.3" y="115.2">TXD</text>
<text x="152.1" y="121.5">D-</text>
<text x="152.1" y="124.1">D-</text>
<text x="189.2" y="124.1">GNDREF</text>
<text x="236.3" y="120.4" transform="rotate(-90 236.3 120.4)">0.1uF_0805</text>
<text x="238.8" y="120.2">GNDREF</text>
<text x="241.3" y="121.6">D_P</text>
<text x="250.7" y="122.8">UD+</text>
<text x="250.7" y="125.3">UD-</text>
<text x="261" y="125.3">~{DSR}</text>
<text x="261.3" y="122.8">~{CTS}</text>
<text x="48.3" y="126.6">GNDREF</text>
<text x="152.1" y="126.6">D+</text>
<text x="152.1" y="129.1">D+</text>
<text x="177.7" y="127.9">U5</text>
<text x="260.9" y="130.4">~{DCD}</text>
<text x="262.8" y="127.9">~{RI}</text>
<text x="150" y="136.8">SBU1</text>
<text x="258.7" y="136.7" transform="rotate(-90 258.7 136.7)">GND</text>
<text x="261.2" y="132.9">~{DTR}</text>
<text x="261.3" y="135.5">~{RTS}</text>
<text x="139.3" y="140" transform="rotate(-90 139.3 140)">SHIELD</text>
<text x="146.9" y="140" transform="rotate(-90 146.9 140)">GND</text>
<text x="150" y="139.3">SBU2</text>
<text x="171.4" y="139.8">WE-TVS-82400102</text>
<text x="260" y="140.6">U4</text>
<text x="260" y="143.1">CH340C</text>
<text x="163.8" y="144.4">GNDREF</text>
<text x="254" y="145.6">GNDREF</text>
<text x="27.9" y="153.3">R6</text>
<text x="45.7" y="154.5">Q1</text>
<text x="138.4" y="152">GNDREF</text>
<text x="27.5" y="158.3">10k_0805</text>
<text x="45.7" y="157.1">BC817</text>
<text x="27.9" y="166">R7</text>
<text x="45.7" y="167.2">Q2</text>
<text x="27.5" y="171">10k_0805</text>
<text x="45.7" y="169.8">BC817</text>
</g>
<g font-size="1.8" fill="#a90000">
<text x="140.9" y="25.1">1</text>
<text x="140.9" y="27.7">2</text>
<text x="173.3" y="25.1">3</text>
<text x="186" y="25.1">2</text>
<text x="256.5" y="25.1">1</text>
<text x="256.5" y="27.7">2</text>
<text x="180.1" y="32.5" transform="rotate(-90 180.1 32.5)">1</text>
<text x="256.5" y="30.2">3</text>
<text x="256.5" y="32.8">4</text>
<text x="256.5" y="35.3">5</text>
<text x="256.5" y="37.8">6</text>
<text x="51.8" y="51.5" transform="rotate(-90 51.8 51.5)">2</text>
<text x="37.4" y="54.4">3</text>
<text x="37.4" y="59.4">4</text>
<text x="64.7" y="59.4">24</text>
<text x="64.7" y="54.4">25</text>
<text x="64.7" y="56.9">35</text>
<text x="37.4" y="62">5</text>
<text x="64.7" y="64.5">26</text>
<text x="64.7" y="62">34</text>
<text x="173.3" y="64.5">3</text>
<text x="186" y="64.5">2</text>
<text x="259" y="62">1</text>
<text x="259" y="64.5">2</text>
<text x="64.7" y="69.6">14</text>
<text x="64.7" y="67.1">29</text>
<text x="140.9" y="68.3">1</text>
<text x="140.9" y="70.9">2</text>
<text x="180.1" y="71.8" transform="rotate(-90 180.1 71.8)">1</text>
<text x="259" y="67.1">3</text>
<text x="259" y="69.6">4</text>
<text x="64.7" y="74.7">13</text>
<text x="64.7" y="72.1">16</text>
<text x="64.7" y="77.2">23</text>
<text x="259" y="72.1">5</text>
<text x="259" y="74.7">6</text>
<text x="64.7" y="79.8">27</text>
<text x="64.7" y="82.3">28</text>
<text x="36.8" y="89.9">17</text>
<text x="36.8" y="84.8">21</text>
<text x="36.8" y="87.4">22</text>
<text x="64.7" y="84.8">30</text>
<text x="64.7" y="87.4">31</text>
<text x="64.7" y="89.9">33</text>
<text x="36.8" y="92.5">18</text>
<text x="36.8" y="95">20</text>
<text x="64.7" y="92.5">36</text>
<text x="64.7" y="95">37</text>
<text x="36.8" y="97.5">19</text>
<text x="64.7" y="97.5">10</text>
<text x="64.7" y="100.1">11</text>
<text x="64.7" y="102.6">12</text>
<text x="65.3" y="105.2">8</text>
<text x="65.3" y="107.7">9</text>
<text x="157.5" y="107.7">A4</text>
<text x="65.3" y="110.2">6</text>
<text x="65.3" y="112.8">7</text>
<text x="157.5" y="112.8">A5</text>
<text x="205.5" y="110.6" transform="rotate(-90 205.5 110.6)">2</text>
<text x="208" y="110.6" transform="rotate(-90 208 110.6)">1</text>
<text x="255" y="111.8" transform="rotate(-90 255 111.8)">16</text>
<text x="257.6" y="111.2" transform="rotate(-90 257.6 111.2)">4</text>
<text x="157.4" y="115.3">B5</text>
<text x="247.6" y="116.6">15</text>
<text x="266" y="114">2</text>
<text x="266" y="116.6">3</text>
<text x="51.8" y="120.1" transform="rotate(-90 51.8 120.1)">1</text>
<text x="157.4" y="122.9">B7</text>
<text x="157.5" y="125.5">A6</text>
<text x="157.5" y="120.4">A7</text>
<text x="248.2" y="121.7">5</text>
<text x="248.2" y="124.2">6</text>
<text x="265.4" y="124.2">10</text>
<text x="266" y="121.7">9</text>
<text x="157.4" y="128">B6</text>
<text x="172" y="130.6">1</text>
<text x="184.7" y="130.6">6</text>
<text x="265.4" y="126.7">11</text>
<text x="265.4" y="129.3">12</text>
<text x="265.4" y="131.8">13</text>
<text x="157.5" y="135.6">A8</text>
<text x="172" y="133.1">2</text>
<text x="172" y="135.6">3</text>
<text x="184.7" y="135.6">4</text>
<text x="184.7" y="133.1">5</text>
<text x="265.4" y="134.4">14</text>
<text x="157.4" y="138.2">B8</text>
<text x="257.6" y="139.1" transform="rotate(-90 257.6 139.1)">1</text>
<text x="138.2" y="144.8" transform="rotate(-90 138.2 144.8)">S1</text>
<text x="145.8" y="144.8" transform="rotate(-90 145.8 144.8)">A1</text>
<text x="37.7" y="154.7">1</text>
<text x="42.9" y="151.8" transform="rotate(-90 42.9 151.8)">3</text>
<text x="42.9" y="159.5" transform="rotate(-90 42.9 159.5)">2</text>
<text x="37.7" y="167.4">1</text>
<text x="42.9" y="164.5" transform="rotate(-90 42.9 164.5)">3</text>
<text x="42.9" y="172.2" transform="rotate(-90 42.9 172.2)">2</text>
</g>
<g font-size="1.8" fill="#0f0f0f">
<text x="248.9" y="30.1">TXD2</text>
<text x="248.9" y="32.7">RXD2</text>
<text x="25.4" y="59.3">Sen-1</text>
<text x="30.5" y="54.3">En</text>
<text x="72.4" y="56.8">Tx</text>
<text x="72.4" y="54.3">Boot</text>
<text x="72.4" y="61.9">Rx</text>
<text x="246.4" y="61.9">Boot</text>
<text x="250.2" y="64.4">Rx</text>
<text x="250.2" y="69.5">En</text>
<text x="250.2" y="67">Tx</text>
<text x="72.4" y="79.7">RXD2</text>
<text x="72.4" y="82.2">TXD2</text>
<text x="168.9" y="107.6">+5v</text>
<text x="173.8" y="107.6">Bus</text>
<text x="271.8" y="114">Rx</text>
<text x="271.8" y="116.5">Tx</text>
<text x="241.3" y="124.1">D_N</text>
<text x="189.2" y="127.9">+5v</text>
<text x="191.8" y="130.5">D_N</text>
<text x="194.2" y="127.9">Bus</text>
<text x="271.8" y="131.7">DTR</text>
<text x="191.8" y="135.5">D_P</text>
<text x="271.8" y="134.3">RTS</text>
<text x="45.7" y="148.2">En</text>
<text x="19" y="159.7">RTS</text>
<text x="19" y="162.2">DTR</text>
<text x="47" y="173.6">Boot</text>
</g>
</svg>
